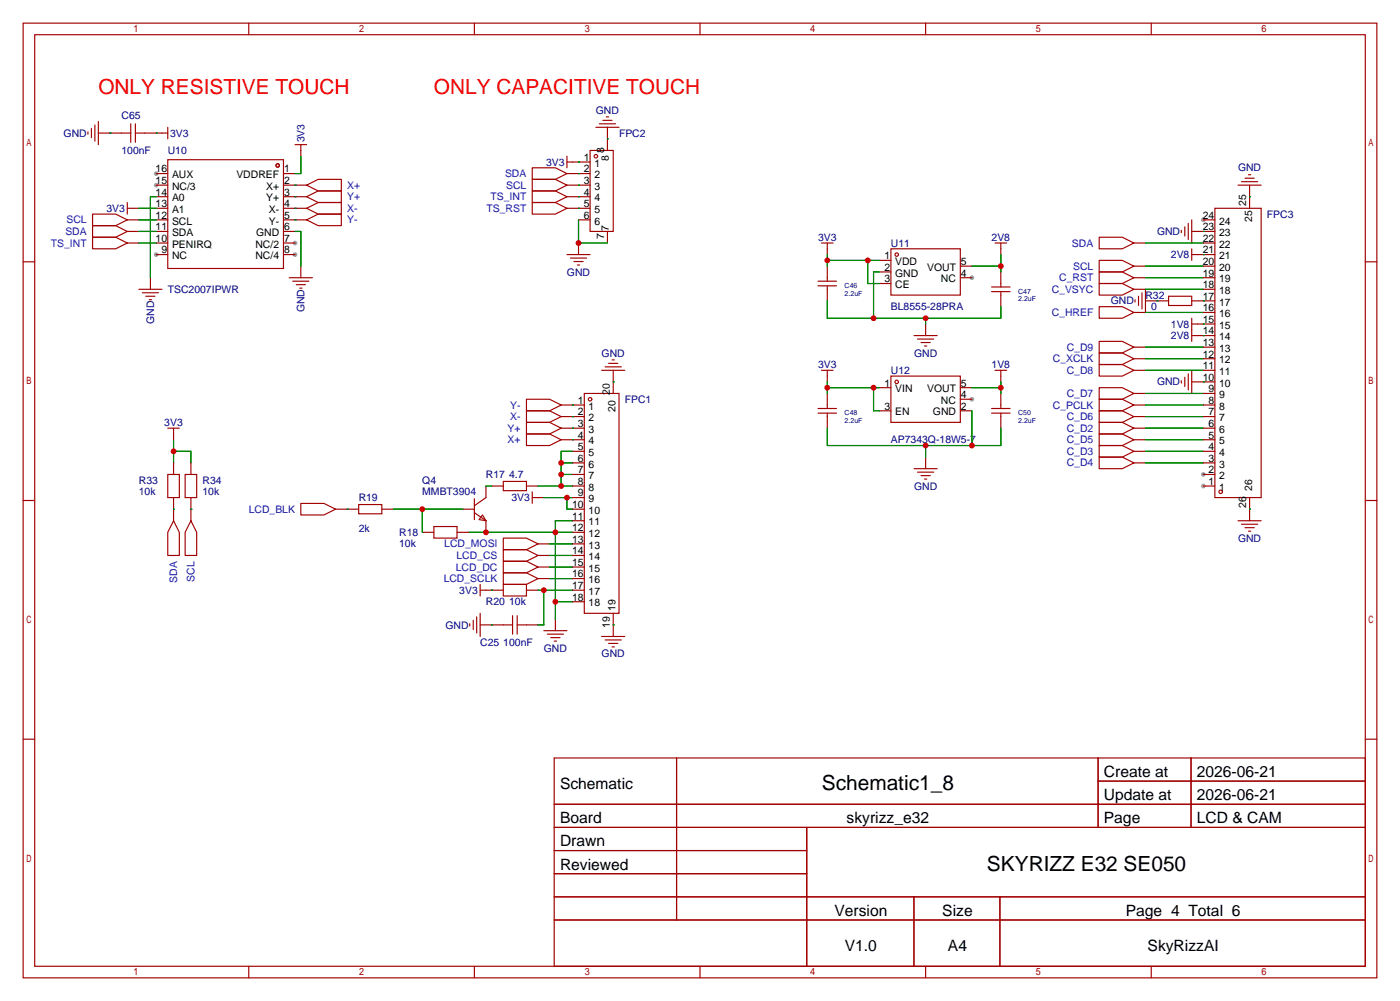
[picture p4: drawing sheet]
<svg xmlns="http://www.w3.org/2000/svg" width="307mm" height="220mm" viewBox="0 0 307 220" stroke-linecap="round" stroke-linejoin="round" font-family="sans-serif">
<g fill="#999">
<circle cx="64.8" cy="53.3" r=".51"/>
<circle cx="64.8" cy="55.9" r=".51"/>
<circle cx="34.3" cy="55.9" r=".51"/>
<circle cx="34.3" cy="40.6" r=".51"/>
<circle cx="34.3" cy="38.1" r=".51"/>
<circle cx="213.4" cy="61" r=".51"/>
<circle cx="213.4" cy="87.6" r=".51"/>
<circle cx="264.2" cy="106.7" r=".51"/>
<circle cx="264.2" cy="104.1" r=".51"/>
<circle cx="264.2" cy="48.3" r=".51"/>
</g>
<g fill="none" stroke="#a10000" stroke-width=".25">
<path d="M5.1 5.1h297.2v209.5h-297.2zM7.6 7.6h292.1v204.5h-292.1zM54.6 5.1v2.5M104.1 5.1v2.5M153.7 5.1v2.5M203.2 5.1v2.5M252.7 5.1v2.5M19.3 29v.5M20.1 28.2v2M20.8 27.4v3.6M21.6 29.2h7.1M21.6 26.7v5.1"/>
<path d="M28.7 27.2v4M29.7 29.2h7.1M29.7 27.2v4M34.3 38.1h2.5M36.8 35.1h25.4v23.8h-25.4zM36.8 27.9v2.6M62.2 38.1h2.6M64.8 31.8h2.5M66 31.8v2.5M116.8 36.8h5.1l2.6 1.3-2.6 1.3h-5.1zM116.8 39.4h5.1l2.6 1.2-2.6 1.3h-5.1zM124.5 38.1h5"/>
<path d="M124.5 35.6h5M124.5 34.3v2.5M129.5 33h5.1v17.8h-5.1zM130.8 27.9h5.1M131.6 27.2h3.5M132.3 26.4h2.1M133.1 25.7h.5M133.3 27.9v5.1M272.5 39.9h3.6M273.3 39.1h2M274.1 38.4h.5M5.1 57.5h2.5"/>
<path d="M20.3 49.5h5.1l2.5 1.3-2.5 1.3h-5.1zM20.3 47h5.1l2.5 1.3-2.5 1.2h-5.1zM20.3 52.1h5.1l2.5 1.2-2.5 1.3h-5.1zM27.9 45.7h2.6M27.9 48.3h2.6M27.9 50.8h2.6M27.9 53.3h2.6M27.9 44.4v2.6M34.3 40.6h2.5M34.3 43.2h2.5M34.3 45.7h2.5M34.3 48.3h2.5"/>
<path d="M34.3 50.8h2.5M34.3 53.3h2.5M34.3 55.9h2.5M62.2 40.6h5.1M62.2 43.2h5.1M62.2 45.7h5.1M62.2 48.3h5.1M62.2 50.8h2.6M62.2 53.3h2.6M62.2 55.9h2.6M66 58.4v2.6M67.3 40.6l2.5-1.2h5.1v2.5h-5.1z"/>
<path d="M67.3 45.7l2.5-1.3h5.1v2.6h-5.1zM67.3 43.2l2.5-1.3h5.1v2.5h-5.1zM67.3 48.3l2.5-1.3h5.1v2.5h-5.1zM116.8 41.9h5.1l2.6 1.3-2.6 1.2h-5.1zM116.8 44.4h5.1l2.6 1.3-2.6 1.3h-5.1zM124.5 40.6h5M124.5 43.2h5M124.5 45.7h5M124.5 55.9h5M125.2 56.6h3.6M126 57.4h2M126.7 58.2h.6"/>
<path d="M127 48.3h2.5M127 53.3v2.6M133.3 50.8v2.5M180.3 53.3h2.6M181.6 53.3v2.6M181.6 58.4v3.3M193 57.1h2.6M193 59.7h2.6M195.6 54.6h15.2v10.2h-15.2zM210.8 58.4h2.6M218.4 53.3h2.6M219.7 53.3v2.6"/>
<path d="M219.7 59.7v3.3M241.3 52.1h5.1l2.5 1.2-2.5 1.3h-5.1zM241.3 57.1h5.1l2.5 1.3-2.5 1.3h-5.1zM241.3 59.7h5.1l2.5 1.3-2.5 1.2h-5.1zM248.9 53.3h2.6M248.9 58.4h2.6M259.3 50.5v.6M260.1 49.8v2M260.9 49v3.6M261.6 50.8h5.1M261.6 55.9h5.1M261.6 48.3v5"/>
<path d="M261.6 54.6v2.5M264.2 48.3h2.5M264.2 53.3h2.5M264.2 58.4h2.5M266.7 45.7h10.2v63.5h-10.2zM271.8 40.6h5.1M274.3 40.6v5.1M299.7 57.5h2.6M30.5 63.5h5.1M31.2 64.3h3.6M32 65h2M32.8 65.8h.5"/>
<path d="M33 61v2.5M63.5 61h5.1M64.3 61.7h3.5M65 62.5h2.1M65.8 63.2h.5M133.6 79.8h2M134.4 79h.5M179.6 61.7h4M179.6 62.7h4M181.6 62.7v3.3M193 62.2h2.6M200.7 73.7h5"/>
<path d="M201.4 74.4h3.6M202.2 75.2h2M202.9 75.9h.6M203.2 71.1v2.6M210.8 61h2.6M217.7 64h4M217.7 63h4M219.7 64v3.3M241.3 62.2h5.1l2.5 1.3-2.5 1.3h-5.1zM241.3 67.3h5.1l2.5 1.3-2.5 1.2h-5.1zM241.3 74.9h5.1l2.5 1.3-2.5 1.3h-5.1zM241.3 77.5h5.1l2.5 1.2-2.5 1.3h-5.1z"/>
<path d="M248.9 61h2.6M248.9 63.5h2.6v5.1h-2.6M248.9 76.2h2.6M248.9 78.7h2.6M249.2 65.8v.5M249.9 65v2.1M250.7 64.3v3.5M251.5 66h5M256.5 65h5.1v2.1h-5.1zM261.6 73.7h5.1M261.6 69.8v5.1M261.6 71.1h5.1"/>
<path d="M261.6 66h5.1M264.2 61h2.5M264.2 63.5h2.5M264.2 68.6h2.5M264.2 76.2h2.5M264.2 78.7h2.5M36.8 94h2.6M38.1 94v2.5M115.6 95.2h5l2.6 1.3-2.6 1.3h-5zM115.6 90.2h5l2.6 1.2-2.6 1.3h-5zM115.6 92.7h5l2.6 1.3-2.6 1.2h-5zM115.6 87.6h5l2.6 1.3-2.6 1.3h-5z"/>
<path d="M123.2 88.9h5.1M123.2 91.4h5.1M123.2 94h5.1M123.2 96.5h5.1M125.7 99.1h2.6M128.3 86.4h7.6v48.2h-7.6zM132.1 81.3h5.1M132.8 80.5h3.6M134.6 81.3v5.1M179.6 90.7h4M179.6 89.7h4M180.3 81.3h2.6"/>
<path d="M181.6 81.3v2.5M181.6 86.4v3.3M181.6 90.7v3.3M193 85.1h2.6M193 90.2h2.6M195.6 82.5h15.2v10.2h-15.2zM210.8 85.1h2.6M210.8 87.6h2.6M210.8 90.2h2.6M217.7 90.7h4M217.7 89.7h4M218.4 81.3h2.6"/>
<path d="M219.7 81.3v2.5M219.7 86.4v3.3M219.7 90.7v3.3M241.3 80h5.1l2.5 1.3-2.5 1.2h-5.1zM241.3 85.1h5.1l2.5 1.3-2.5 1.2h-5.1zM241.3 87.6h5.1l2.5 1.3-2.5 1.3h-5.1zM241.3 90.2h5.1l2.5 1.2-2.5 1.3h-5.1zM241.3 92.7h5.1l2.5 1.3-2.5 1.2h-5.1zM241.3 95.2h5.1l2.5 1.3-2.5 1.3h-5.1zM241.3 97.8h5.1l2.5 1.3-2.5 1.2h-5.1zM248.9 81.3h2.6M248.9 88.9h2.6"/>
<path d="M248.9 91.4h2.6M248.9 94h2.6M248.9 96.5h2.6M248.9 99.1h2.6M248.9 86.4h2.6M259.3 83.6v.5M260.1 82.8v2M260.9 82v3.6M261.6 81.3v5.1M261.6 83.8h5.1M264.2 81.3h2.5M264.2 88.9h2.5"/>
<path d="M264.2 91.4h2.5M264.2 94h2.5M264.2 96.5h2.5M264.2 99.1h2.5M264.2 86.4h2.5M5.1 109.9h2.5M36.8 104.1h2.6v5.1h-2.6zM38.1 114.3l1.3 2.5v5.1h-2.6v-5.1zM38.1 101.6v2.5M38.1 109.2v5.1M40.6 104.1h2.6v5.1h-2.6zM41.9 114.3l1.3 2.5v5.1h-2.6v-5.1z"/>
<path d="M41.9 101.6v2.5M41.9 109.2v5.1M66 110.5h5.1l2.6 1.3-2.6 1.2h-5.1zM73.7 111.8h5M78.7 110.7h5.1v2.1h-5.1zM83.8 111.8h2.6M92.7 116.8h2.5M95.2 115.6h5.1v2.5h-5.1zM100.3 116.8h2.6M101.6 111.8h2.5M104.1 109.5v4.5M104.1 112.5l2.6 1.8"/>
<path d="M105.9 113l.8 1.3-1.5-.3zM106.7 106.7v2.5l-2.6 1.8M106.7 114.3v2.5M107.9 106.7h2.6M110.5 105.7h5.1v2h-5.1zM110.5 118.1h5.1l2.5 1.3-2.5 1.2h-5.1zM115.6 106.7h2.5M116.8 109.2h2.6M116.8 107.9v2.6M118.1 119.4h2.5M125.7 109.2h2.6M125.7 111.8h2.6"/>
<path d="M125.7 106.7h2.6M125.7 116.8h2.6M125.7 119.4h2.6M125.7 101.6h2.6M125.7 104.1h2.6M125.7 114.3h2.6M200.7 102.9h5M201.4 103.6h3.6M202.2 104.4h2M202.9 105.2h.6M203.2 100.3v2.6M241.3 100.3h5.1l2.5 1.3-2.5 1.3h-5.1z"/>
<path d="M248.9 101.6h2.6M264.2 106.7h2.5M264.2 101.6h2.5M264.2 104.1h2.5M271.8 114.3h5.1M272.5 115.1h3.6M273.3 115.8h2M274.1 116.6h.5M274.3 109.2v5.1M299.7 109.9h2.6M103.1 136.9v.5M103.9 136.1v2.1"/>
<path d="M104.6 135.4v3.5M105.4 129.5h5.1M105.4 128.3v2.5M105.4 134.6v5.1M105.4 137.2h7.1M110.5 128.3h5.1v2.5h-5.1zM110.5 125.7h5.1l2.5 1.3-2.5 1.3h-5.1zM110.5 123.2h5.1l2.5 1.3-2.5 1.2h-5.1zM110.5 120.6h5.1l2.5 1.3-2.5 1.3h-5.1zM112.5 135.1v4.1M113.5 137.2h4.6M113.5 135.1v4.1"/>
<path d="M115.6 129.5h2.5M118.1 127h2.5M118.1 124.5h2.5M118.1 121.9h2.5M119.4 138.4h5.1M120.1 139.2h3.6M120.9 140h2M121.9 135.9v2.5M125.7 127h2.6M125.7 124.5h2.6M125.7 121.9h2.6M125.7 129.5h2.6"/>
<path d="M125.7 132.1h2.6M132.1 139.7h5.1M134.6 134.6v5.1M121.7 140.7h.5M132.8 140.5h3.6M133.6 141.2h2M134.4 142h.5M5.1 162.2h2.5M121.7 166.4h178v45.7h-178zM121.7 176.5h178M148.5 166.4v35.5M241.1 166.4v15.2"/>
<path d="M241.1 171.4h58.6M261.5 166.4v15.2M299.7 162.2h2.6M121.7 181.6h178M121.7 186.7h55.4M121.7 196.8h178M121.7 191.8h55.4M177.1 181.6v30.5M200.6 196.8v15.3M219.5 196.8v15.3M54.6 212.1v2.5M104.1 212.1v2.5"/>
<path d="M121.7 201.9h178M153.7 212.1v2.5M203.2 212.1v2.5M252.7 212.1v2.5"/>
<circle cx="61" cy="36.3" r=".38"/>
<circle cx="130.8" cy="34.3" r=".38"/>
<circle cx="196.8" cy="55.9" r=".38"/>
<circle cx="129.5" cy="87.6" r=".38"/>
<circle cx="196.8" cy="83.8" r=".38"/>
<circle cx="268" cy="107.9" r=".38"/>
</g>
<g fill="none" stroke="#008700" stroke-width=".25">
<path d="M24.1 29.2h.1M34.3 29.2h.1M66 34.3v3.8h-1.2M127 38.1h.1M127 35.6h.1M133.3 30.5h.1M30.5 50.8h3.8M30.5 48.3h3.8M30.5 53.3h3.8M30.5 45.7h3.8M34.3 43.2h-1.3v17.8M64.8 40.6h.1"/>
<path d="M64.8 43.2h.1M64.8 45.7h.1M64.8 48.3h.1M64.8 50.8h1.2v7.6M127 40.6h.1M127 43.2h.1M127 45.7h.1M127 48.3v5h6.3M181.6 55.9v2.5M181.6 57.1h11.4M190.5 57.1v5.1h2.5M193 59.7h-1.2v10.1"/>
<path d="M213.4 58.4h6.3M219.7 55.9v3.8M251.5 53.3h12.7M251.5 58.4h12.7M264.2 50.8h.1M264.2 55.9h.1M274.3 43.2h.1M181.6 66v3.8h38.1v-2.5M203.2 69.8v1.3M251.5 61h12.7M251.5 63.5h12.7M251.5 68.6h12.7"/>
<path d="M251.5 76.2h12.7M251.5 78.7h12.7M254 66h.1M264.2 73.7h.1M264.2 71.1h.1M264.2 66h.1M38.1 99.1h3.8v2.5M38.1 96.5v5.1M125.7 88.9h.1M125.7 91.4h.1M125.7 94h.1M125.7 96.5h.1"/>
<path d="M125.7 99.1h-2.5v7.6M134.6 83.8h.1M181.6 83.8v2.6M181.6 94v3.8h38.1v-3.8M181.6 85.1h11.4M191.8 85.1v5.1h1.2M203.2 97.8v2.5M213.4 85.1h6.3M213.4 90.2v7.6M219.7 83.8v2.6M251.5 99.1h12.7M251.5 81.3h12.7"/>
<path d="M251.5 86.4h12.7M251.5 88.9h12.7M251.5 91.4h12.7M251.5 94h12.7M251.5 96.5h12.7M264.2 83.8h.1M38.1 111.8h.1M41.9 111.8h.1M76.2 111.8h.1M86.4 111.8h15.2M92.7 111.8v5M102.9 116.8h22.8"/>
<path d="M106.7 106.7h1.2M118.1 106.7h7.6M119.4 109.2h6.3M120.6 119.4h5.1M123.2 104.1h2.5M123.2 101.6h2.5M124.5 109.2v2.6h1.2M125.7 114.3h-3.8v21.6M251.5 101.6h12.7M274.3 111.8h.1M107.9 137.2h.1M107.9 129.5h.1"/>
<path d="M118.1 129.5h7.6M119.4 129.5v7.7h-1.3M120.6 121.9h5.1M120.6 124.5h5.1M120.6 127h5.1M121.9 132.1h3.8M134.6 137.2h.1"/>
</g>
<g fill="#c00">
<circle cx="124.5" cy="109.2" r=".63"/>
<circle cx="121.9" cy="132.1" r=".63"/>
<circle cx="121.9" cy="116.8" r=".63"/>
<circle cx="106.7" cy="116.8" r=".63"/>
<circle cx="123.2" cy="106.7" r=".63"/>
<circle cx="123.2" cy="104.1" r=".63"/>
<circle cx="123.2" cy="101.6" r=".63"/>
<circle cx="92.7" cy="111.8" r=".63"/>
<circle cx="119.4" cy="129.5" r=".63"/>
<circle cx="127" cy="53.3" r=".63"/>
<circle cx="181.6" cy="57.1" r=".63"/>
<circle cx="190.5" cy="57.1" r=".63"/>
<circle cx="181.6" cy="85.1" r=".63"/>
<circle cx="191.8" cy="85.1" r=".63"/>
<circle cx="219.7" cy="58.4" r=".63"/>
<circle cx="219.7" cy="85.1" r=".63"/>
<circle cx="203.2" cy="69.8" r=".63"/>
<circle cx="191.8" cy="69.8" r=".63"/>
<circle cx="203.2" cy="97.8" r=".63"/>
<circle cx="213.4" cy="97.8" r=".63"/>
<circle cx="38.1" cy="99.1" r=".63"/>
</g>
<g font-size="4.6" fill="#f00">
<text x="21.6" y="20.6">ONLY RESISTIVE TOUCH</text>
<text x="95.2" y="20.6">ONLY CAPACITIVE TOUCH</text>
</g>
<g font-size="4.6">
<text x="180.4" y="173.4">Schematic1_8</text>
<text x="216.7" y="191.2">SKYRIZZ E32 SE050</text>
</g>
<g font-size="3.4">
<text x="122.9" y="173.1">Schematic</text>
<text x="242.3" y="170.5">Create at</text>
<text x="262.7" y="170.5">2026-06-21</text>
<text x="242.3" y="175.6">Update at</text>
<text x="262.7" y="175.6">2026-06-21</text>
<text x="122.9" y="180.7">Board</text>
<text x="122.9" y="185.8">Drawn</text>
<text x="185.9" y="180.7">skyrizz_e32</text>
<text x="242.3" y="180.7">Page</text>
<text x="262.7" y="180.7">LCD &amp; CAM</text>
<text x="122.9" y="190.9">Reviewed</text>
<text x="183.2" y="201">Version</text>
<text x="206.9" y="201">Size</text>
<text x="247.2" y="201">Page 4 Total 6</text>
<text x="185.5" y="208.6">V1.0</text>
<text x="208.1" y="208.6">A4</text>
<text x="251.9" y="208.6">SkyRizzAI</text>
</g>
<g font-size="2.3" fill="#000080">
<text x="26.7" y="26.2">C65</text>
<text x="130.8" y="24.9">GND</text>
<text x="14" y="30">GND</text>
<text x="26.7" y="33.8">100nF</text>
<text x="36.8" y="33.8">U10</text>
<text x="37.3" y="30">3V3</text>
<text x="66.8" y="31.2" transform="rotate(-90 66.8 31.2)">3V3</text>
<text x="135.9" y="30">FPC2</text>
<text x="119.9" y="36.4">3V3</text>
<text x="271.8" y="37.6">GND</text>
<text x="23.4" y="46.5">3V3</text>
<text x="278.1" y="47.8">FPC3</text>
<text x="179.6" y="52.9">3V3</text>
<text x="217.7" y="52.9">2V8</text>
<text x="254" y="51.6">GND</text>
<text x="195.6" y="54.1">U11</text>
<text x="257" y="56.7">2V8</text>
<text x="36.8" y="64.3">TSC2007IPWR</text>
<text x="124.5" y="60.5">GND</text>
<text x="251.5" y="65.6">R32</text>
<text x="33.8" y="71.1" transform="rotate(-90 33.8 71.1)">GND</text>
<text x="66.8" y="68.6" transform="rotate(-90 66.8 68.6)">GND</text>
<text x="195.6" y="68.1">BL8555-28PRA</text>
<text x="243.8" y="66.8">GND</text>
<text x="252.7" y="68.1">0</text>
<text x="257" y="71.9">1V8</text>
<text x="257" y="74.5">2V8</text>
<text x="132.1" y="78.3">GND</text>
<text x="179.6" y="80.8">3V3</text>
<text x="195.6" y="82.1">U12</text>
<text x="200.7" y="78.3">GND</text>
<text x="217.7" y="80.8">1V8</text>
<text x="137.2" y="88.4">FPC1</text>
<text x="254" y="84.6">GND</text>
<text x="36.1" y="93.5">3V3</text>
<text x="195.6" y="97.3">AP7343Q-18W5-7</text>
<text x="30.5" y="106.2">R33</text>
<text x="44.4" y="106.2">R34</text>
<text x="92.7" y="106.2">Q4</text>
<text x="106.7" y="104.9">R17</text>
<text x="111.8" y="104.9">4.7</text>
<text x="200.7" y="107.5">GND</text>
<text x="30.5" y="108.7">10k</text>
<text x="44.4" y="108.7">10k</text>
<text x="78.7" y="110">R19</text>
<text x="92.7" y="108.7">MMBT3904</text>
<text x="112.3" y="110">3V3</text>
<text x="78.7" y="116.8">2k</text>
<text x="87.6" y="117.6">R18</text>
<text x="271.8" y="118.9">GND</text>
<text x="87.6" y="120.2">10k</text>
<text x="100.8" y="130.3">3V3</text>
<text x="97.8" y="138">GND</text>
<text x="106.7" y="132.9">R20</text>
<text x="111.8" y="132.9">10k</text>
<text x="105.4" y="141.8">C25</text>
<text x="110.5" y="141.8">100nF</text>
<text x="119.4" y="143">GND</text>
<text x="132.1" y="144.3">GND</text>
</g>
<g font-size="2.3">
<text x="128.1" y="35.3">1</text>
<text x="132.6" y="33.5" transform="rotate(-90 132.6 33.5)">8</text>
<text x="133.6" y="35.3" transform="rotate(-90 133.6 35.3)">8</text>
<text x="34.2" y="40.4">15</text>
<text x="34.2" y="37.8">16</text>
<text x="37.8" y="41.7">NC/3</text>
<text x="37.8" y="39.1">AUX</text>
<text x="51.9" y="39.1">VDDREF</text>
<text x="58.4" y="41.7">X+</text>
<text x="62.4" y="37.8">1</text>
<text x="62.4" y="40.4">2</text>
<text x="128.1" y="37.8">2</text>
<text x="128.1" y="40.4">3</text>
<text x="130.5" y="36.6">1</text>
<text x="130.5" y="39.1">2</text>
<text x="130.5" y="41.7">3</text>
<text x="34.2" y="45.5">13</text>
<text x="34.2" y="42.9">14</text>
<text x="37.8" y="46.7">A1</text>
<text x="37.8" y="44.2">A0</text>
<text x="58.4" y="44.2">Y+</text>
<text x="59" y="46.7">X-</text>
<text x="62.4" y="42.9">3</text>
<text x="62.4" y="45.5">4</text>
<text x="128.1" y="42.9">4</text>
<text x="128.1" y="45.5">5</text>
<text x="130.5" y="44.2">4</text>
<text x="130.5" y="46.7">5</text>
<text x="273.6" y="45.1" transform="rotate(-90 273.6 45.1)">25</text>
<text x="34.2" y="53.1">10</text>
<text x="34.2" y="50.5">11</text>
<text x="34.2" y="48">12</text>
<text x="37.8" y="51.8">SDA</text>
<text x="37.8" y="49.3">SCL</text>
<text x="56.2" y="51.8">GND</text>
<text x="59" y="49.3">Y-</text>
<text x="62.4" y="48">5</text>
<text x="62.4" y="50.5">6</text>
<text x="62.4" y="53.1">7</text>
<text x="128.1" y="48">6</text>
<text x="130.5" y="49.3">6</text>
<text x="132.6" y="52.6" transform="rotate(-90 132.6 52.6)">7</text>
<text x="133.6" y="50.8" transform="rotate(-90 133.6 50.8)">7</text>
<text x="264" y="53.1">22</text>
<text x="264" y="50.5">23</text>
<text x="264" y="48">24</text>
<text x="267.6" y="51.8">23</text>
<text x="267.6" y="49.3">24</text>
<text x="274.9" y="48.7" transform="rotate(-90 274.9 48.7)">25</text>
<text x="35.4" y="55.6">9</text>
<text x="37.8" y="56.9">NC</text>
<text x="37.8" y="54.4">PENIRQ</text>
<text x="56.1" y="54.4">NC/2</text>
<text x="56.1" y="56.9">NC/4</text>
<text x="62.4" y="55.6">8</text>
<text x="194.2" y="56.9">1</text>
<text x="194.2" y="59.4">2</text>
<text x="196.5" y="58.2">VDD</text>
<text x="203.5" y="59.4">VOUT</text>
<text x="210.9" y="58.2">5</text>
<text x="264" y="58.2">20</text>
<text x="264" y="55.6">21</text>
<text x="267.6" y="59.4">20</text>
<text x="267.6" y="56.9">21</text>
<text x="267.6" y="54.4">22</text>
<text x="194.2" y="62">3</text>
<text x="196.5" y="60.7">GND</text>
<text x="196.5" y="63.2">CE</text>
<text x="206.6" y="62">NC</text>
<text x="210.9" y="60.7">4</text>
<text x="264" y="65.8">17</text>
<text x="264" y="63.2">18</text>
<text x="264" y="60.7">19</text>
<text x="267.6" y="64.5">18</text>
<text x="267.6" y="62">19</text>
<text x="264" y="70.9">15</text>
<text x="264" y="68.3">16</text>
<text x="267.6" y="69.6">16</text>
<text x="267.6" y="67.1">17</text>
<text x="264" y="75.9">13</text>
<text x="264" y="73.4">14</text>
<text x="267.6" y="77.2">13</text>
<text x="267.6" y="74.7">14</text>
<text x="267.6" y="72.1">15</text>
<text x="264" y="83.6">10</text>
<text x="264" y="81">11</text>
<text x="264" y="78.5">12</text>
<text x="267.6" y="82.3">11</text>
<text x="267.6" y="79.8">12</text>
<text x="126.9" y="88.6">1</text>
<text x="129.2" y="89.9">1</text>
<text x="133.9" y="86.7" transform="rotate(-90 133.9 86.7)">20</text>
<text x="194.2" y="89.9">3</text>
<text x="194.2" y="84.8">1</text>
<text x="196.5" y="86.1">VIN</text>
<text x="203.5" y="86.1">VOUT</text>
<text x="206.6" y="88.6">NC</text>
<text x="210.9" y="84.8">5</text>
<text x="210.9" y="87.4">4</text>
<text x="210.9" y="89.9">2</text>
<text x="265.3" y="88.6">8</text>
<text x="265.3" y="86.1">9</text>
<text x="267.6" y="89.9">8</text>
<text x="267.6" y="87.4">9</text>
<text x="267.6" y="84.8">10</text>
<text x="126.9" y="91.2">2</text>
<text x="126.9" y="93.7">3</text>
<text x="129.2" y="92.5">2</text>
<text x="129.2" y="95">3</text>
<text x="135.2" y="90.3" transform="rotate(-90 135.2 90.3)">20</text>
<text x="196.5" y="91.2">EN</text>
<text x="204.8" y="91.2">GND</text>
<text x="265.3" y="93.7">6</text>
<text x="265.3" y="91.2">7</text>
<text x="267.6" y="95">6</text>
<text x="267.6" y="92.5">7</text>
<text x="126.9" y="96.3">4</text>
<text x="126.9" y="98.8">5</text>
<text x="126.9" y="101.3">6</text>
<text x="129.2" y="97.5">4</text>
<text x="129.2" y="100.1">5</text>
<text x="265.3" y="101.3">3</text>
<text x="265.3" y="98.8">4</text>
<text x="265.3" y="96.3">5</text>
<text x="267.6" y="100.1">4</text>
<text x="267.6" y="97.5">5</text>
<text x="126.9" y="103.9">7</text>
<text x="126.9" y="106.4">8</text>
<text x="129.2" y="102.6">6</text>
<text x="129.2" y="105.2">7</text>
<text x="129.2" y="107.7">8</text>
<text x="265.3" y="106.4">1</text>
<text x="265.3" y="103.9">2</text>
<text x="267.6" y="107.7">1</text>
<text x="267.6" y="105.2">2</text>
<text x="267.6" y="102.6">3</text>
<text x="274.9" y="107.8" transform="rotate(-90 274.9 107.8)">26</text>
<text x="125.6" y="111.5">10</text>
<text x="126.9" y="109">9</text>
<text x="129.2" y="110.2">9</text>
<text x="129.2" y="112.8">10</text>
<text x="273.6" y="111.4" transform="rotate(-90 273.6 111.4)">26</text>
<text x="125.6" y="114">11</text>
<text x="125.6" y="116.6">12</text>
<text x="125.6" y="119.1">13</text>
<text x="129.2" y="115.3">11</text>
<text x="129.2" y="117.9">12</text>
<text x="125.6" y="121.7">14</text>
<text x="125.6" y="124.2">15</text>
<text x="129.2" y="120.4">13</text>
<text x="129.2" y="122.9">14</text>
<text x="129.2" y="125.5">15</text>
<text x="125.6" y="126.7">16</text>
<text x="125.6" y="129.3">17</text>
<text x="125.6" y="131.8">18</text>
<text x="129.2" y="128">16</text>
<text x="129.2" y="130.6">17</text>
<text x="129.2" y="133.1">18</text>
<text x="133.9" y="137.8" transform="rotate(-90 133.9 137.8)">19</text>
<text x="135.2" y="134.2" transform="rotate(-90 135.2 134.2)">19</text>
</g>
<g font-size="2.3" fill="#00f">
<text x="76.2" y="41.4">X+</text>
<text x="110.9" y="38.9">SDA</text>
<text x="111.1" y="41.4">SCL</text>
<text x="76.2" y="46.5">X-</text>
<text x="76.2" y="44">Y+</text>
<text x="106.8" y="46.5">TS_RST</text>
<text x="107.7" y="44">TS_INT</text>
<text x="14.3" y="51.6">SDA</text>
<text x="14.6" y="49.1">SCL</text>
<text x="76.2" y="49.1">Y-</text>
<text x="11.2" y="54.1">TS_INT</text>
<text x="235.3" y="54.1">SDA</text>
<text x="235.6" y="59.2">SCL</text>
<text x="230.9" y="64.3">C_VSYC</text>
<text x="232.5" y="61.8">C_RST</text>
<text x="230.9" y="69.4">C_HREF</text>
<text x="234.2" y="77">C_D9</text>
<text x="231.1" y="79.5">C_XCLK</text>
<text x="234.2" y="82.1">C_D8</text>
<text x="112" y="89.7">Y-</text>
<text x="231.1" y="89.7">C_PCLK</text>
<text x="234.2" y="87.2">C_D7</text>
<text x="111.4" y="94.8">Y+</text>
<text x="112" y="92.2">X-</text>
<text x="234.2" y="92.2">C_D6</text>
<text x="234.2" y="94.8">C_D2</text>
<text x="111.4" y="97.3">X+</text>
<text x="234.2" y="97.3">C_D5</text>
<text x="234.2" y="99.9">C_D3</text>
<text x="234.2" y="102.4">C_D4</text>
<text x="54.6" y="112.6">LCD_BLK</text>
<text x="97.5" y="120.2">LCD_MOSI</text>
<text x="100.1" y="125.3">LCD_DC</text>
<text x="100.2" y="122.7">LCD_CS</text>
<text x="38.9" y="127.9" transform="rotate(-90 38.9 127.9)">SDA</text>
<text x="42.7" y="127.6" transform="rotate(-90 42.7 127.6)">SCL</text>
<text x="97.4" y="127.8">LCD_SCLK</text>
</g>
<g font-size="1.5" fill="#000080">
<text x="185.4" y="63.2">C46</text>
<text x="185.4" y="64.9">2.2uF</text>
<text x="223.5" y="64.4">C47</text>
<text x="223.5" y="66.2">2.2uF</text>
<text x="185.4" y="91.1">C48</text>
<text x="185.4" y="92.8">2.2uF</text>
<text x="223.5" y="91.1">C50</text>
<text x="223.5" y="92.8">2.2uF</text>
</g>
</svg>
